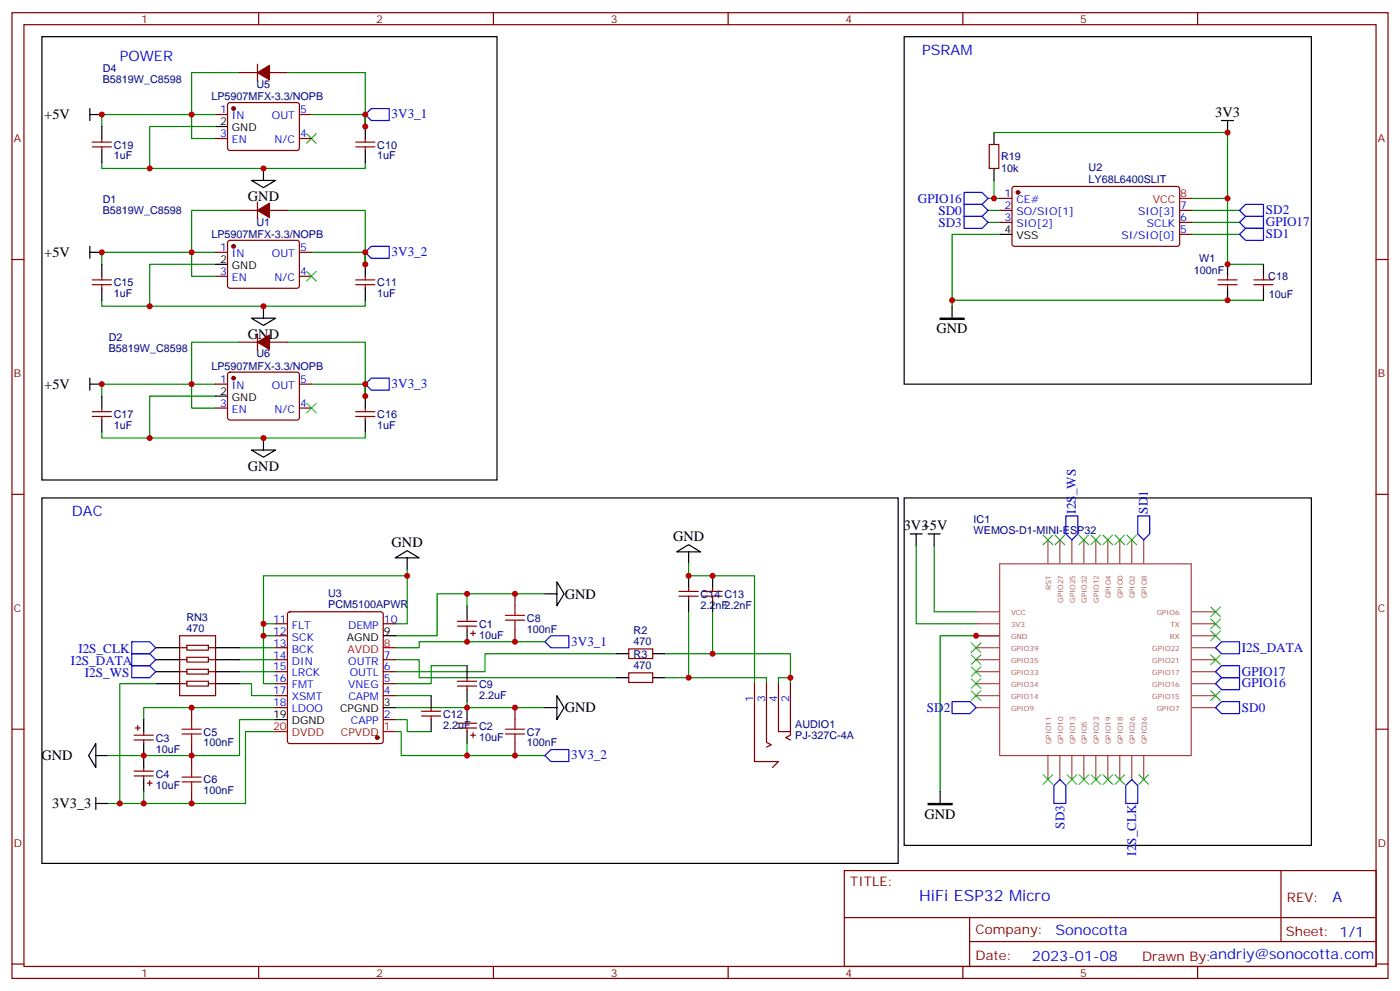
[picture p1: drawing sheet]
<svg xmlns="http://www.w3.org/2000/svg" width="412mm" height="292mm" viewBox="0 0 412 292" stroke-linecap="round" stroke-linejoin="round" font-family="sans-serif">
<g fill="none" stroke="#870000" stroke-width=".35">
<path d="M3.5 3.7h405.4v284.4h-405.4zM7.1 7.3h398.2v277.3h-398.2zM75.8 18.9v4.9M76.2 3.7v3.6M145.3 3.7v3.6M214.5 3.7v3.6M283.6 3.7v3.6M352.8 3.7v3.6M63.5 33.7h3.5M67.3 30.4l.4-.2 20.1 .1 .4 .6-.1 13-.6 .4-20-.1-.5-.6v-12.7zM70.6 21.4h5.2M79.4 21.4h5.3"/>
<path d="M88.2 33.7h3.5M27.2 43.3h5.6M27.2 41.8h5.6M30 40.8v1M30 43.3v1M63.5 40.8h3.5M75.8 59.5v4.9M88.2 40.8h3.5M104.8 43.3h5.6M104.8 41.8h5.6M107.6 40.8v1M107.6 43.3v1"/>
<path d="M291.4 42.5h2.8v7.1h-2.8zM294.6 58.4h3.5M298.3 55.1l.5-.2h48.3l.4 .7-.1 16.5-.6 .4h-48.3l-.4-.7v-16.2zM3.5 76.4h3.6M63.5 74.3h3.5M67.3 71l.4-.2h20.1l.4 .7-.1 12.9-.6 .5-20-.1-.5-.6v-12.7zM70.6 61.9h5.2M79.4 61.9h5.3M88.2 74.3h3.5M294.6 61.9h3.5M294.6 65.5h3.5M347.5 61.9h3.5"/>
<path d="M347.5 65.5h3.5M347.5 69h3.5M405.3 76.4h3.6M27.2 83.8h5.6M27.2 82.4h5.6M30 81.4v1M30 83.8v1.1M63.5 81.4h3.5M75.8 98.3v4.9M88.2 81.4h3.5M104.8 83.8h5.6M104.8 82.4h5.6"/>
<path d="M107.6 81.4v1M107.6 83.8v1.1M358.8 83.8h5.6M358.8 82.4h5.6M361.6 81.4v1M361.6 83.8v1.1M369.4 83.8h5.6M369.4 82.4h5.6M372.2 81.4v1M372.2 83.8v1.1M63.5 113.1h3.5M67.3 109.8l.4-.2h20.1l.4 .7-.1 13-.6 .4-20-.1-.5-.6v-12.7z"/>
<path d="M70.6 100.8h5.2M79.4 100.8h5.3M88.2 113.1h3.5M27.2 122.6h5.6M27.2 121.2h5.6M30 120.2v1M30 122.6v1.1M63.5 120.2h3.5M88.2 120.2h3.5M104.8 122.6h5.6M104.8 121.2h5.6M107.6 120.2v1"/>
<path d="M107.6 122.6v1.1M3.5 145.6h3.6M405.3 145.6h3.6M151.7 174.8v3.6M200 175.5h5.7M200 174.1h5.7M202.8 173.1v1M202.8 175.5v1.1M207.1 175.5h5.6M207.1 174.1h5.6M209.9 173.1v1M209.9 175.5v1.1"/>
<path d="M52.9 187.2h10.6v17.6h-10.6zM52.9 190.7h2.1M52.9 197.8h2.1M52.9 194.2h2.1M55 190h6.4v1.4h-6.4zM55 193.5h6.4v1.4h-6.4zM55 197.1h6.4v1.4h-6.4zM61.4 190.7h2.1M61.4 197.8h2.1M61.4 194.2h2.1M81.1 190.7h3.6M81.1 197.8h3.6"/>
<path d="M81.1 187.2h3.6M81.1 194.2h3.6M81.1 183.7h3.6M84.9 180.3l.5-.2h26.8l.5 .2 .2 .5v37.4l-.2 .5-.5 .2h-26.8l-.5-.2-.2-.5v-37.4zM112.9 197.8h3.5M112.9 194.2h3.5M112.9 183.7h3.5M134.8 184.4h5.6M134.8 183h5.6M137.6 181.9v1.1M137.6 184.4v1M137.6 199.5v1.1"/>
<path d="M138.6 186.5h1.5M139.3 185.8v1.4M151.7 185.4v3.5M185.2 191.1h7.1v2.8h-7.1zM185.2 198.1h7.1v2.8h-7.1zM3.5 214.7h3.6M39.5 216.5h5.7M39.5 217.9h5.7M39.9 214.3h1.4M40.6 213.6v1.5M42.3 215.4v1.1M42.3 217.9v1"/>
<path d="M52.9 201.3h2.1M55 200.6h6.4v1.4h-6.4zM56.4 208.4v3.5M56.4 218.9v7.1M61.4 201.3h2.1M81.1 201.3h3.6M81.1 204.8h3.6M81.1 208.4h3.6M112.9 201.3h3.5M112.9 204.8h3.5M112.9 211.9h3.5M124.2 210.8h5.6"/>
<path d="M124.2 209.4h5.6M127 208.4v1M127 210.8v1.1M134.8 214.3h5.6M134.8 212.9h5.6M134.8 202h5.6M134.8 200.6h5.6M137.6 202v1.1M137.6 211.9v1M137.6 214.3v1.1M138.6 216.5h1.5M139.3 215.8v1.4"/>
<path d="M151.7 208.4v3.5M151.7 218.9v3.6M222.2 201.3v22.9h7.1l-1.8 1.8M225.8 201.3v17.3l1.4 .7-1.4 .7M229.3 201.3v14.1h3.5M232.8 201.3v15.2l-1.4 .7 1.4 .7M405.3 214.7h3.6M39.5 228.5h5.7M39.5 227h5.7M42.3 226v1M42.3 228.5v1M43.4 230.6h1.4"/>
<path d="M44.1 229.9v1.4M56.4 233v3.6M248.7 256.3h156.6v28.3h-156.6zM377.3 256.4v20.8M248.7 270.2h156.5M285.6 277.2h119.6M285.6 270.2v14.1M3.5 283.8h3.6M76.2 284.6v3.5M145.3 284.6v3.5M214.5 284.6v3.5M283.6 284.6v3.5"/>
<path d="M352.8 284.6v3.5M405.3 283.8h3.6"/>
</g>
<g fill="none" stroke="#008700" stroke-width=".35">
<path d="M63.5 37.3h-19.4v12.3M63.5 33.7h-33.5v3.6M70.6 21.4h-14.2v19.4h7.1M84.7 21.4h22.9v15.9M91.7 33.7h15.9v3.6M107.6 33.7v3.6M292.8 39h68.8v19.4h-10.6M30 47.8v1.8h77.6v-1.8M291 58.4h3.6M292.8 53.1v5.3M361.6 58.4v19.4h10.6M63.5 77.8h-19.4v12.4"/>
<path d="M63.5 74.3h-33.5v3.5M70.6 61.9h-14.2v19.5h7.1M84.7 61.9h22.9v15.9M91.7 74.3h15.9v3.5M107.6 74.3v3.5M291 65.5h3.6M291 61.9h3.6M294.6 69h-14.1v21.2M351 69h14.1M351 65.5h14.1M351 61.9h14.1M30 88.4v1.8h77.6v-1.8"/>
<path d="M280.5 88.4h91.7M63.5 116.6h-19.4v12.4M63.5 113.1h-33.5v3.5M70.6 100.8h-14.2v19.4h7.1M84.7 100.8h22.9v15.8M91.7 113.1h15.9v3.5M107.6 113.1v3.5M30 127.2v1.8h77.6v-1.8M119.9 167.8v15.9h-3.5M119.9 169.5h-42.3v14.2h3.5M137.6 174.8v3.6M160.5 174.8h-31.7v12.4h-12.4"/>
<path d="M202.8 166v3.5h19.4v31.8M269.9 160.7v23h17.6M275.2 160.7v19.4h12.3M70.6 197.8h10.5M70.6 194.2h10.5M70.6 190.7h10.5M77.6 183.7v17.6h3.5M77.6 187.2h3.5M116.4 194.2h7.1v5.3h58.2M137.6 196h-10.6v5.3h-10.6M160.5 188.9h-37v1.8h-7.1M181.7 192.5h-38.8v5.3h-26.5"/>
<path d="M202.8 180.1v19.4h-7M202.8 199.5h23v1.8M209.9 180.1v12.4h-14.1M209.9 192.5h22.9v8.8M232.8 199.5h-3.5v1.8M287.5 187.2h-10.6v45.8M45.9 201.3h-10.6v35.3M70.6 201.3h3.5v3.5h7M81.1 208.4h-38.8v3.5M81.1 211.9h-10.5v10.6h-38.9M81.1 215.4h-8.8v21.2h-40.6M116.4 208.4h44.1"/>
<path d="M116.4 215.4h1.8v7.1h42.3M116.4 211.9h3.5v3.5h7.1M116.4 204.8h10.6M137.6 206.6v1.8M137.6 218.9v3.6M42.3 233v3.6"/>
</g>
<g fill="none" stroke="#000" stroke-width=".35">
<path d="M12.3 10.8h134.1v130.5h-134.1zM266.3 10.8h120v102.3h-120zM26.5 33.7h3.5M26.5 32v3.5M30 37.3v3.5M63.5 37.3h3.5M107.6 37.3v3.5M292.8 39v3.5M359.8 35.5h3.6M361.6 35.5v3.5M30 44.3v3.5M74.1 53.1h7l-3.5 2.1z"/>
<path d="M77.6 49.6v3.5M107.6 44.3v3.5M292.8 49.6v3.5M26.5 72.5v3.6M26.5 74.3h3.5M30 77.8v3.6M63.5 77.8h3.5M107.6 77.8v3.6M294.6 69h3.5M361.6 77.8v3.6M372.2 77.8v3.6M30 84.9v3.5"/>
<path d="M74.1 93.7h7l-3.5 2.1zM77.6 90.2v3.5M107.6 84.9v3.5M280.5 90.2v3.5M361.6 84.9v3.5M372.2 84.9v3.5M26.5 111.3v3.6M26.5 113.1h3.5M30 116.6v3.6M63.5 116.6h3.5M107.6 116.6v3.6M30 123.7v3.5"/>
<path d="M74.1 132.5h7l-3.5 2.1zM77.6 129v3.5M107.6 123.7v3.5M12.3 146.6h252.3v107.6h-252.3zM266.3 146.6h120v102.3h-120zM268.1 157.2h3.5M269.9 157.2v3.5M273.4 157.2h3.5M275.2 157.2v3.5M116.4 164.3l3.5-2.2 3.6 2.2zM119.9 164.3v3.5M137.6 178.4v3.5"/>
<path d="M160.5 174.8h3.5M164 171.3l2.2 3.5-2.2 3.6zM199.3 162.5l3.5-2.1 3.6 2.1zM202.8 162.5v3.5M202.8 169.5v3.6M202.8 176.6v3.5M209.9 169.5v3.6M209.9 176.6v3.5M45.9 190.7h7M45.9 194.2h7M45.9 197.8h7M63.5 190.7h7.1"/>
<path d="M63.5 194.2h7.1M63.5 197.8h7.1M112.9 187.2h3.5M137.6 185.4v3.5M137.6 196v3.5M181.7 192.5h3.5M181.7 199.5h3.5M192.3 192.5h3.5M192.3 199.5h3.5M28.2 218.9v7.1l-2.1-3.5zM42.3 211.9v3.5M42.3 218.9v7.1"/>
<path d="M45.9 201.3h7M63.5 201.3h7.1M81.1 211.9h3.6M112.9 208.4h3.5M127 204.8v3.6M127 211.9v3.5M137.6 203.1v3.5M137.6 208.4v3.5M137.6 215.4v3.5M160.5 208.4h3.5M164 204.8l2.2 3.6-2.2 3.5zM28.2 222.5h3.5"/>
<path d="M28.2 236.6h3.5M28.2 234.8v3.5M42.3 229.5v3.5M276.9 233v3.6"/>
</g>
<g fill="none" stroke="#00f" stroke-width=".35">
<path d="M109.4 32h5.3v3.5h-5.3l-1.8-1.8zM284 56.7h5.3l1.7 1.7-1.7 1.8h-5.3zM107.6 74.3l1.8-1.8h5.3v3.6h-5.3zM284 63.7h5.3l1.7 1.8-1.7 1.7h-5.3zM284 60.2h5.3l1.7 1.7-1.7 1.8h-5.3zM365.1 69l1.8-1.8h5.3v3.6h-5.3zM365.1 65.5l1.8-1.8h5.3v3.5h-5.3zM365.1 61.9l1.8-1.7h5.3v3.5h-5.3zM107.6 113.1l1.8-1.8h5.3v3.6h-5.3zM314 151.9h3.5v5.3l-1.8 1.8-1.7-1.8zM335.1 151.9h3.6v5.3l-1.8 1.8-1.8-1.8zM38.8 192.5h5.3l1.8 1.7-1.8 1.8h-5.3z"/>
<path d="M38.8 196h5.3l1.8 1.8-1.8 1.7h-5.3zM38.8 188.9h5.3l1.8 1.8-1.8 1.8h-5.3zM160.5 188.9l1.8-1.7h5.3v3.5h-5.3zM358.1 190.7l1.7-1.8h5.3v3.6h-5.3zM358.1 197.8l1.7-1.8h5.3v3.5h-5.3zM280.5 206.6h5.3l1.7 1.8-1.7 1.7h-5.3zM358.1 208.4l1.7-1.8h5.3v3.5h-5.3zM358.1 201.3l1.7-1.8h5.3v3.6h-5.3zM160.5 222.5l1.8-1.8h5.3v3.5h-5.3zM312.2 229.5l1.8 1.8v5.3h-3.6v-5.3zM333.4 229.5l1.7 1.8v5.3h-3.5v-5.3z"/>
</g>
<g fill="none" stroke="#a10000" stroke-width=".35">
<path d="M151.7 178.4v2.8M148.9 182.6h5.6M148.9 181.2h5.6M151.7 182.6v2.8M53.6 216.1h5.7M53.6 214.7h5.7M56.4 211.9v2.8M56.4 216.1v2.8M148.9 216.1h5.6M148.9 214.7h5.6M151.7 211.9v2.8M151.7 216.1v2.8"/>
<path d="M53.6 230.2h5.7M53.6 228.8h5.7M56.4 226v2.8M56.4 230.2v2.8"/>
</g>
<g fill="#870000" stroke="#870000" stroke-width=".35">
<path d="M75.8 21.4l3.6-2.1v4.2z"/>
<path d="M75.8 61.9l3.6-2.1v4.3z"/>
<path d="M75.8 100.8l3.6-2.2v4.3z"/>
<circle cx="111.1" cy="217.2" r=".53"/>
<circle cx="68.8" cy="32" r=".53"/>
<circle cx="68.8" cy="72.5" r=".53"/>
<circle cx="68.8" cy="111.3" r=".53"/>
<circle cx="299.9" cy="56.7" r=".53"/>
</g>
<path d="M347.5 58.4h3.5M112.9 190.7h3.5M81.1 215.4h3.6M112.9 215.4h3.5" fill="none" stroke="#f00" stroke-width=".35"/>
<g fill="none" stroke="#3c3" stroke-width=".35">
<path d="M90.3 39.4l2.8 2.8M93.1 39.4l-2.8 2.8M90.3 79.9l2.8 2.9M93.1 79.9l-2.8 2.9M90.3 118.7l2.8 2.9M93.1 118.7l-2.8 2.9M307.3 157.6l2.8 2.8M310.1 157.6l-2.8 2.8M310.8 157.6l2.8 2.8M313.6 157.6l-2.8 2.8M317.9 157.6l2.8 2.8M320.7 157.6l-2.8 2.8"/>
<path d="M321.4 157.6l2.8 2.8M324.2 157.6l-2.8 2.8M324.9 157.6l2.8 2.8M327.7 157.6l-2.8 2.8M328.4 157.6l2.9 2.8M331.3 157.6l-2.9 2.8M332 157.6l2.8 2.8M334.8 157.6l-2.8 2.8M356.7 178.7l2.8 2.8M359.5 178.7l-2.8 2.8M286.1 199.9l2.8 2.8M286.1 196.4l2.8 2.8"/>
<path d="M286.1 192.8l2.8 2.9M286.1 189.3l2.8 2.8M288.9 199.9l-2.8 2.8M288.9 196.4l-2.8 2.8M288.9 192.8l-2.8 2.9M288.9 189.3l-2.8 2.8M356.7 192.8l2.8 2.9M356.7 185.8l2.8 2.8M356.7 182.2l2.8 2.9M359.5 185.8l-2.8 2.8M359.5 192.8l-2.8 2.9M359.5 182.2l-2.8 2.9"/>
<path d="M286.1 203.4l2.8 2.8M288.9 203.4l-2.8 2.8M356.7 203.4l2.8 2.8M359.5 203.4l-2.8 2.8M307.3 228.1l2.8 2.8M310.1 228.1l-2.8 2.8M314.3 228.1l2.8 2.8M317.1 228.1l-2.8 2.8M317.9 228.1l2.8 2.8M320.7 228.1l-2.8 2.8M321.4 228.1l2.8 2.8M324.2 228.1l-2.8 2.8"/>
<path d="M324.9 228.1l2.8 2.8M327.7 228.1l-2.8 2.8M328.4 228.1l2.9 2.8M331.3 228.1l-2.9 2.8M335.5 228.1l2.8 2.8M338.3 228.1l-2.8 2.8"/>
</g>
<g fill="none" stroke="#a64a4a" stroke-width=".35">
<path d="M308.7 159v6.9M312.2 159v6.9M315.7 159v6.9M319.3 159v6.9M322.8 159v6.9M326.3 159v6.9M329.8 159v6.9M333.4 159v6.9M336.9 159v6.9M294.5 166h56.4v56.5h-56.4zM287.5 180.1h7M287.5 183.7h7"/>
<path d="M287.5 187.2h7M287.5 190.7h7M287.5 194.2h7M287.5 197.8h7M351.1 180.1h7M351.1 183.7h7M351.1 187.2h7M351.1 190.7h7M351.1 194.2h7M351.1 197.8h7M287.5 201.3h7M287.5 204.8h7"/>
<path d="M287.5 208.4h7M351.1 201.3h7M351.1 204.8h7M351.1 208.4h7M308.7 222.6v6.9M312.2 222.6v6.9M315.7 222.6v6.9M319.3 222.6v6.9M322.8 222.6v6.9M326.3 222.6v6.9M329.8 222.6v6.9M333.4 222.6v6.9"/>
<path d="M336.9 222.6v6.9"/>
</g>
<path d="M276.9 93.7h7.1v.4h-7.1zM273.4 236.6h7.1v.3h-7.1z" fill="#000" stroke="#000" stroke-width=".35"/>
<g fill="#c00">
<circle cx="209.9" cy="192.5" r=".88"/>
<circle cx="202.8" cy="199.5" r=".88"/>
<circle cx="42.3" cy="222.5" r=".88"/>
<circle cx="137.6" cy="208.4" r=".88"/>
<circle cx="119.9" cy="169.5" r=".88"/>
<circle cx="77.6" cy="187.2" r=".88"/>
<circle cx="77.6" cy="183.7" r=".88"/>
<circle cx="56.4" cy="222.5" r=".88"/>
<circle cx="56.4" cy="208.4" r=".88"/>
<circle cx="56.4" cy="236.6" r=".88"/>
<circle cx="42.3" cy="236.6" r=".88"/>
<circle cx="137.6" cy="188.9" r=".88"/>
<circle cx="137.6" cy="222.5" r=".88"/>
<circle cx="137.6" cy="174.8" r=".88"/>
<circle cx="151.7" cy="222.5" r=".88"/>
<circle cx="151.7" cy="208.4" r=".88"/>
<circle cx="151.7" cy="188.9" r=".88"/>
<circle cx="151.7" cy="174.8" r=".88"/>
<circle cx="35.3" cy="236.6" r=".88"/>
<circle cx="202.8" cy="169.5" r=".88"/>
<circle cx="209.9" cy="169.5" r=".88"/>
<circle cx="232.8" cy="199.5" r=".88"/>
<circle cx="30" cy="33.7" r=".88"/>
<circle cx="56.4" cy="33.7" r=".88"/>
<circle cx="107.6" cy="33.7" r=".88"/>
<circle cx="107.6" cy="74.3" r=".88"/>
<circle cx="56.4" cy="74.3" r=".88"/>
<circle cx="30" cy="74.3" r=".88"/>
<circle cx="107.6" cy="113.1" r=".88"/>
<circle cx="56.4" cy="113.1" r=".88"/>
<circle cx="30" cy="113.1" r=".88"/>
<circle cx="77.6" cy="49.6" r=".88"/>
<circle cx="44.1" cy="49.6" r=".88"/>
<circle cx="77.6" cy="90.2" r=".88"/>
<circle cx="44.1" cy="90.2" r=".88"/>
<circle cx="77.6" cy="129" r=".88"/>
<circle cx="44.1" cy="129" r=".88"/>
<circle cx="107.6" cy="37.3" r=".88"/>
<circle cx="107.6" cy="77.8" r=".88"/>
<circle cx="107.6" cy="116.6" r=".88"/>
<circle cx="287.5" cy="187.2" r=".88"/>
<circle cx="361.6" cy="39" r=".88"/>
<circle cx="292.8" cy="58.4" r=".88"/>
<circle cx="361.6" cy="77.8" r=".88"/>
<circle cx="361.6" cy="58.4" r=".88"/>
<circle cx="361.6" cy="88.4" r=".88"/>
<circle cx="280.5" cy="88.4" r=".88"/>
</g>
<text font-size="4.6" fill="#00f" x="270.8" y="265.4">HiFi ESP32 Micro</text>
<g font-size="4.2" fill="#00f">
<text x="35.3" y="17.9">POWER</text>
<text x="271.6" y="16.1">PSRAM</text>
<text x="21.2" y="151.9">DAC</text>
<text x="392.5" y="265.6">A</text>
<text x="310.9" y="275.2">Sonocotta</text>
<text x="304" y="283">2023-01-08</text>
</g>
<g font-size="4.2">
<text x="13" y="35.1">+5V</text>
<text x="358" y="34.3">3V3</text>
<text x="73" y="59.2">GND</text>
<text x="13" y="75.7">+5V</text>
<text x="73" y="99.8">GND</text>
<text x="275.9" y="98">GND</text>
<text x="13" y="114.5">+5V</text>
<text x="73" y="138.6">GND</text>
<text x="115.4" y="161">GND</text>
<text x="198.3" y="159.3">GND</text>
<text x="266.2" y="156">3V3</text>
<text x="271.5" y="156">+5V</text>
<text x="166.3" y="176.2">GND</text>
<text x="166.3" y="209.8">GND</text>
<text x="12.2" y="223.8">GND</text>
<text x="15.4" y="238">3V3_3</text>
<text x="272.3" y="241">GND</text>
</g>
<g font-size="3.9" fill="#00f">
<text x="115.4" y="34.8">3V3_1</text>
<text x="270.4" y="59.8">GPIO16</text>
<text x="276.4" y="63.3">SD0</text>
<text x="372.9" y="63.2">SD2</text>
<text x="276.4" y="66.8">SD3</text>
<text x="372.9" y="70.2">SD1</text>
<text x="372.9" y="66.7">GPIO17</text>
<text x="115.4" y="75.5">3V3_2</text>
<text x="115.4" y="114.2">3V3_3</text>
<text x="316.9" y="151.2" transform="rotate(-90 316.9 151.2)">I2S_WS</text>
<text x="338.1" y="151.2" transform="rotate(-90 338.1 151.2)">SD1</text>
<text x="168.3" y="190.2">3V3_1</text>
<text x="365.8" y="191.9">I2S_DATA</text>
<text x="20.9" y="195.7">I2S_DATA</text>
<text x="23.1" y="192.1">I2S_CLK</text>
<text x="25" y="199.2">I2S_WS</text>
<text x="365.8" y="202.4">GPIO16</text>
<text x="365.8" y="199">GPIO17</text>
<text x="273.1" y="209.6">SD2</text>
<text x="365.8" y="209.6">SD0</text>
<text x="168.3" y="223.6">3V3_2</text>
<text x="313.6" y="244" transform="rotate(-90 313.6 244)">SD3</text>
<text x="334.6" y="251.9" transform="rotate(-90 334.6 251.9)">I2S_CLK</text>
</g>
<g font-size="3.9" fill="#800">
<text x="250.5" y="260.9">TITLE:</text>
<text x="379.1" y="265.6">REV:</text>
<text x="287.4" y="275.1">Company:</text>
<text x="378.7" y="275.7">Sheet: 1/1</text>
<text x="287.4" y="282.8">Date:</text>
<text x="336.4" y="282.9">Drawn By:andriy@sonocotta.com</text>
</g>
<g font-size="3.2" fill="#800">
<text x="41.6" y="6.7">1</text>
<text x="110.8" y="6.7">2</text>
<text x="179.9" y="6.7">3</text>
<text x="249.1" y="6.7">4</text>
<text x="318.2" y="6.7">5</text>
<text x="4.1" y="41.8">A</text>
<text x="405.9" y="41.8">A</text>
<text x="4.1" y="111">B</text>
<text x="405.9" y="111">B</text>
<text x="4.1" y="180.1">C</text>
<text x="405.9" y="180.1">C</text>
<text x="4.1" y="249.3">D</text>
<text x="405.9" y="249.3">D</text>
<text x="41.6" y="287.5">1</text>
<text x="110.8" y="287.5">2</text>
<text x="179.9" y="287.5">3</text>
<text x="249.1" y="287.5">4</text>
<text x="318.2" y="287.5">5</text>
</g>
<g font-size="3.2" fill="#000080">
<text x="30.3" y="21.1">D4</text>
<text x="30.3" y="24.4">B5819W_C8598</text>
<text x="62.3" y="29.5">LP5907MFX-3.3/NOPB</text>
<text x="75.5" y="25.9">U5</text>
<text x="33.5" y="47">1uF</text>
<text x="33.5" y="43.8">C19</text>
<text x="111.1" y="47">1uF</text>
<text x="111.1" y="43.8">C10</text>
<text x="294.9" y="47.2">R19</text>
<text x="294.9" y="50.5">10k</text>
<text x="320.7" y="53.8">LY68L6400SLIT</text>
<text x="320.7" y="50.4">U2</text>
<text x="30.3" y="59.7">D1</text>
<text x="30.3" y="63.1">B5819W_C8598</text>
<text x="62.3" y="70.1">LP5907MFX-3.3/NOPB</text>
<text x="75.5" y="66.5">U1</text>
<text x="353.3" y="77.2">W1</text>
<text x="351.6" y="80.7">100nF</text>
<text x="373.6" y="82.5">C18</text>
<text x="33.5" y="87.5">1uF</text>
<text x="33.5" y="84.3">C15</text>
<text x="111.1" y="87.5">1uF</text>
<text x="111.1" y="84.3">C11</text>
<text x="373.7" y="87.8">10uF</text>
<text x="32" y="100.3">D2</text>
<text x="32" y="103.6">B5819W_C8598</text>
<text x="75.5" y="105.3">U6</text>
<text x="62.3" y="108.9">LP5907MFX-3.3/NOPB</text>
<text x="33.5" y="123.2">C17</text>
<text x="111.1" y="123.2">C16</text>
<text x="33.5" y="126.3">1uF</text>
<text x="111.1" y="126.3">1uF</text>
<text x="286.8" y="154">IC1</text>
<text x="286.8" y="157.2">WEMOS-D1-MINI-ESP32</text>
<text x="96.7" y="179.1">PCM5100APWR</text>
<text x="96.7" y="175.8">U3</text>
<text x="206.4" y="179.3">2.2nF2.2nF</text>
<text x="206.4" y="176">C14 C13</text>
<text x="54.9" y="182.8">RN3</text>
<text x="141.1" y="184.8">C1</text>
<text x="155.2" y="183.1">C8</text>
<text x="54.9" y="186.1">470</text>
<text x="141.1" y="188.1">10uF</text>
<text x="155.2" y="186.3">100nF</text>
<text x="186.6" y="190">470</text>
<text x="186.6" y="186.7">R2</text>
<text x="186.6" y="197.1">470</text>
<text x="186.6" y="193.8">R3</text>
<text x="141.1" y="202.5">C9</text>
<text x="141.1" y="205.7">2.2uF</text>
<text x="130.5" y="214.6">2.2uF</text>
<text x="130.5" y="211.3">C12</text>
<text x="141.1" y="214.8">C2</text>
<text x="234.2" y="214.5">AUDIO1</text>
<text x="45.9" y="221.6">10uF</text>
<text x="45.9" y="218.4">C3</text>
<text x="60" y="219.8">100nF</text>
<text x="60" y="216.6">C5</text>
<text x="141.1" y="218.1">10uF</text>
<text x="155.2" y="219.8">100nF</text>
<text x="155.2" y="216.6">C7</text>
<text x="234.2" y="217.7">PJ-327C-4A</text>
<text x="45.9" y="232.2">10uF</text>
<text x="45.9" y="228.9">C4</text>
<text x="60" y="233.9">100nF</text>
<text x="60" y="230.7">C6</text>
</g>
<g font-size="3.2" fill="#00f">
<text x="64.8" y="33.4">1</text>
<text x="68.3" y="35.1">IN</text>
<text x="80.1" y="35.1">OUT</text>
<text x="88.4" y="33.4">5</text>
<text x="64.8" y="40.4">3</text>
<text x="88.4" y="40.4">4</text>
<text x="68.3" y="42.2">EN</text>
<text x="80.9" y="42.2">N/C</text>
<text x="295.9" y="58.1">1</text>
<text x="299.4" y="59.8">CE#</text>
<text x="295.9" y="61.6">2</text>
<text x="295.9" y="65.1">3</text>
<text x="299.4" y="63.4">SO/SIO[1]</text>
<text x="335.3" y="63.4">SIO[3]</text>
<text x="347.7" y="65.1">6</text>
<text x="347.7" y="61.6">7</text>
<text x="299.4" y="66.9">SIO[2]</text>
<text x="330.3" y="70.4">SI/SIO[0]</text>
<text x="337.8" y="66.9">SCLK</text>
<text x="347.7" y="68.7">5</text>
<text x="64.8" y="73.9">1</text>
<text x="68.3" y="75.7">IN</text>
<text x="80.1" y="75.7">OUT</text>
<text x="88.4" y="73.9">5</text>
<text x="64.8" y="81">3</text>
<text x="68.3" y="82.8">EN</text>
<text x="80.9" y="82.8">N/C</text>
<text x="88.4" y="81">4</text>
<text x="64.8" y="112.7">1</text>
<text x="88.4" y="112.7">5</text>
<text x="64.8" y="119.8">3</text>
<text x="68.3" y="114.5">IN</text>
<text x="80.1" y="114.5">OUT</text>
<text x="88.4" y="119.8">4</text>
<text x="68.3" y="121.6">EN</text>
<text x="80.9" y="121.6">N/C</text>
<text x="80.5" y="183.3">11</text>
<text x="86" y="185.1">FLT</text>
<text x="102.5" y="185.1">DEMP</text>
<text x="113.1" y="183.3">10</text>
<text x="80.5" y="186.8">12</text>
<text x="80.5" y="190.4">13</text>
<text x="86" y="188.6">SCK</text>
<text x="80.5" y="193.9">14</text>
<text x="80.5" y="197.4">15</text>
<text x="86" y="192.1">BCK</text>
<text x="86" y="195.7">DIN</text>
<text x="102.6" y="195.7">OUTR</text>
<text x="113.1" y="197.4">6</text>
<text x="113.1" y="193.9">7</text>
<text x="80.5" y="200.9">16</text>
<text x="86" y="199.2">LRCK</text>
<text x="86" y="202.7">FMT</text>
<text x="102.6" y="202.7">VNEG</text>
<text x="103" y="199.2">OUTL</text>
<text x="113.1" y="200.9">5</text>
<text x="80.5" y="204.5">17</text>
<text x="80.5" y="208">18</text>
<text x="86" y="206.2">XSMT</text>
<text x="86" y="209.8">LDOO</text>
<text x="102.6" y="206.2">CAPM</text>
<text x="113.1" y="204.5">4</text>
<text x="221.9" y="206.6" transform="rotate(-90 221.9 206.6)">1</text>
<text x="225.4" y="206.6" transform="rotate(-90 225.4 206.6)">3</text>
<text x="229" y="206.6" transform="rotate(-90 229 206.6)">4</text>
<text x="232.5" y="206.6" transform="rotate(-90 232.5 206.6)">2</text>
<text x="103.4" y="213.3">CAPP</text>
<text x="113.1" y="211.5">2</text>
</g>
<g font-size="3.2">
<text x="64.8" y="36.9">2</text>
<text x="68.3" y="38.7">GND</text>
<text x="295.9" y="68.7">4</text>
<text x="299.4" y="70.4">VSS</text>
<text x="64.8" y="77.5">2</text>
<text x="68.3" y="79.2">GND</text>
<text x="64.8" y="116.3">2</text>
<text x="68.3" y="118">GND</text>
<text x="102.1" y="188.6">AGND</text>
<text x="113.1" y="186.8">9</text>
<text x="100.2" y="209.8">CPGND</text>
<text x="113.1" y="208">3</text>
<text x="80.5" y="211.5">19</text>
<text x="86" y="213.3">DGND</text>
</g>
<g font-size="3.2" fill="#f00">
<text x="339.6" y="59.8">VCC</text>
<text x="347.7" y="58.1">8</text>
<text x="113.1" y="190.4">8</text>
<text x="102.4" y="192.1">AVDD</text>
<text x="80.5" y="215.1">20</text>
<text x="113.1" y="215.1">1</text>
<text x="86" y="216.8">DVDD</text>
<text x="100.4" y="216.8">CPVDD</text>
</g>
<g font-size="2.1" fill="#a54b4b">
<text x="309.6" y="173.6" transform="rotate(-90 309.6 173.6)">RST</text>
<text x="313.1" y="177.5" transform="rotate(-90 313.1 177.5)">GPIO27</text>
<text x="316.7" y="177.5" transform="rotate(-90 316.7 177.5)">GPIO25</text>
<text x="320.2" y="177.5" transform="rotate(-90 320.2 177.5)">GPIO32</text>
<text x="323.7" y="177.5" transform="rotate(-90 323.7 177.5)">GPIO12</text>
<text x="327.3" y="176.2" transform="rotate(-90 327.3 176.2)">GPIO4</text>
<text x="330.8" y="176.2" transform="rotate(-90 330.8 176.2)">GPIO0</text>
<text x="334.3" y="176.2" transform="rotate(-90 334.3 176.2)">GPIO2</text>
<text x="337.8" y="176.2" transform="rotate(-90 337.8 176.2)">GPIO8</text>
<text x="297.8" y="181.2">VCC</text>
<text x="297.8" y="184.7">3V3</text>
<text x="340.7" y="181.2">GPIO6</text>
<text x="344.8" y="184.7">TX</text>
<text x="297.8" y="188.2">GND</text>
<text x="297.8" y="191.8">GPIO39</text>
<text x="339.4" y="191.8">GPIO22</text>
<text x="344.6" y="188.2">RX</text>
<text x="297.8" y="195.3">GPIO35</text>
<text x="339.4" y="195.3">GPIO21</text>
<text x="297.8" y="198.8">GPIO33</text>
<text x="297.8" y="202.3">GPIO34</text>
<text x="339.4" y="202.3">GPIO16</text>
<text x="339.4" y="198.8">GPIO17</text>
<text x="297.8" y="205.9">GPIO14</text>
<text x="297.8" y="209.4">GPIO9</text>
<text x="339.4" y="205.9">GPIO15</text>
<text x="340.7" y="209.4">GPIO7</text>
<text x="309.6" y="219.1" transform="rotate(-90 309.6 219.1)">GPIO11</text>
<text x="313.1" y="219.1" transform="rotate(-90 313.1 219.1)">GPIO10</text>
<text x="316.7" y="219.1" transform="rotate(-90 316.7 219.1)">GPIO13</text>
<text x="320.2" y="219.1" transform="rotate(-90 320.2 219.1)">GPIO5</text>
<text x="323.7" y="219.1" transform="rotate(-90 323.7 219.1)">GPIO23</text>
<text x="327.3" y="219.1" transform="rotate(-90 327.3 219.1)">GPIO19</text>
<text x="330.8" y="219.1" transform="rotate(-90 330.8 219.1)">GPIO18</text>
<text x="334.3" y="219.1" transform="rotate(-90 334.3 219.1)">GPIO26</text>
<text x="337.8" y="219.1" transform="rotate(-90 337.8 219.1)">GPIO36</text>
</g>
</svg>
